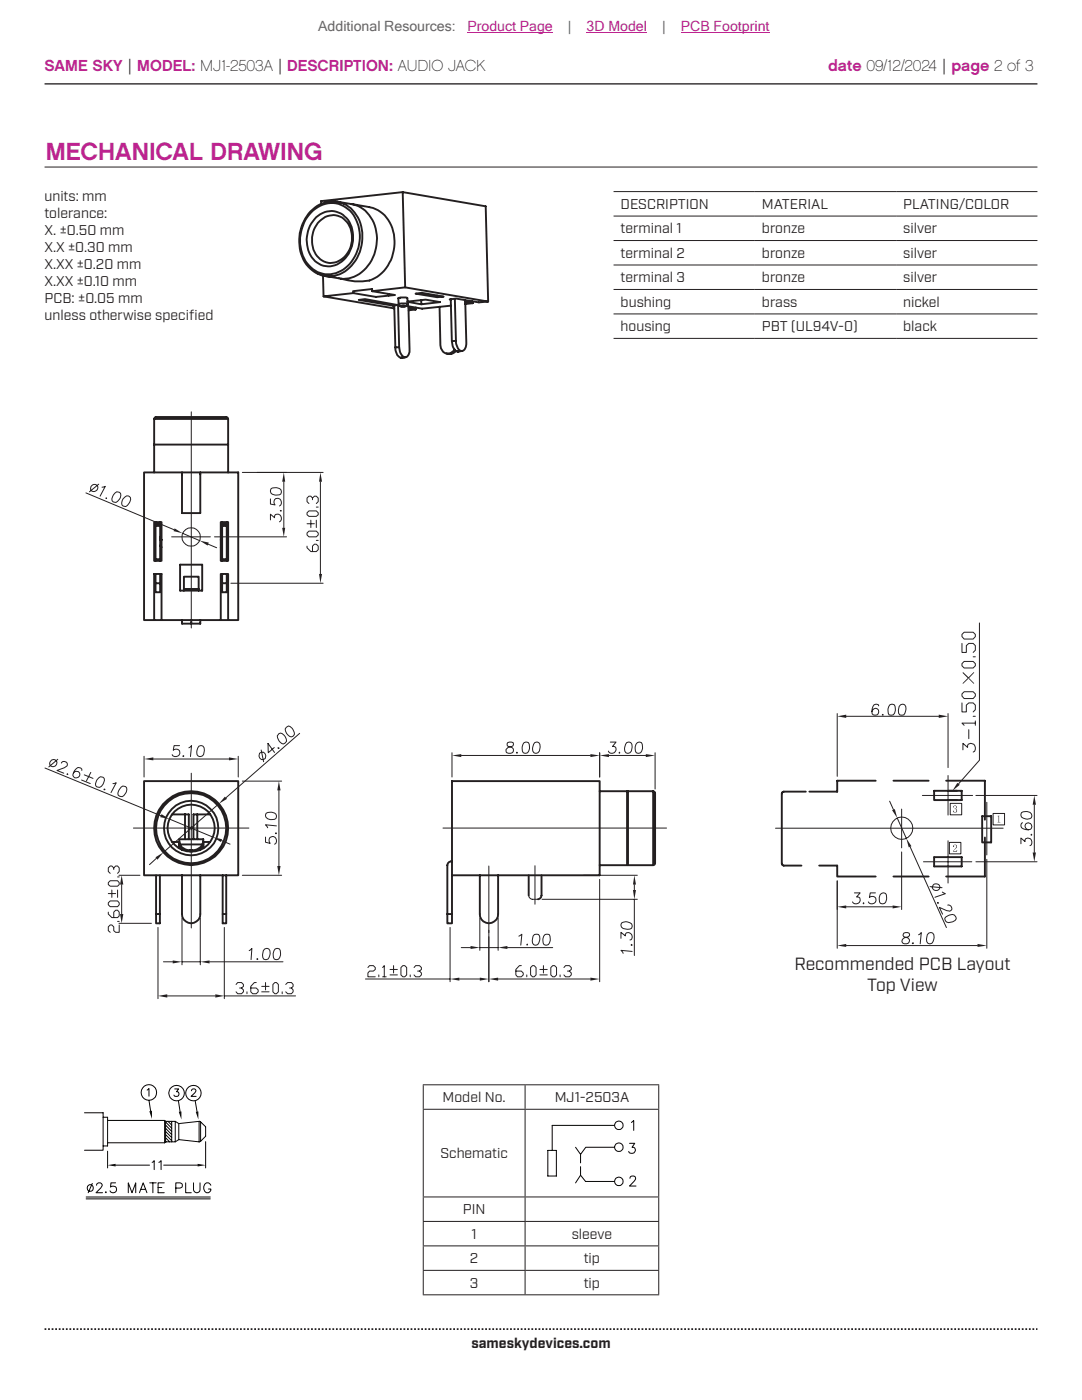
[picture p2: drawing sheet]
<svg xmlns="http://www.w3.org/2000/svg" width="216mm" height="279mm" viewBox="0 0 216 279" stroke-linecap="round" stroke-linejoin="round" font-family="sans-serif">
<path d="M8.9 16.7h198.1" fill="none" stroke="#231f20" stroke-width=".26"/>
<path d="M8.9 265.3h198.1" fill="none" stroke="#231f20" stroke-width=".35" stroke-dasharray=".4 .4 .4 .4 .4 .4" stroke-dashoffset=".7" stroke-linecap="butt"/>
<path d="M8.9 33.3h198.1M92 189.1h1.9M95.7 183.2v6.5M95.7 189.1h3.7M99.4 183.2v6.5M101.2 189.1h9.1" fill="none" stroke="#231f20" stroke-width=".2"/>
<path d="M95.7 182.4a1.82 1.82 0 0 0 1.9 1.9 1.82 1.82 0 0 0 1.8-1.9" fill="none" stroke="#231f20" stroke-width=".38"/>
<g fill="#231f20">
<path d="M93.9 188.8l1.8 .3-1.8 .3z"/>
<path d="M99.4 189.1l1.8-.3v.6z"/>
</g>
<path d="M119.7 150.2v4.9M121.5 150.8h7.4M130.7 150.2v7.3M103.5 186.8l.6-.4-.2 2.2M105.2 188.4v.2l.1-.1M106.6 186.5a.79 .79 0 0 1 1.1 .3 1.26 1.26 0 0 1-1 1.8 .9 .9 0 0 1-.4-1.2l.1-.6zM108.8 186.5a.74 .74 0 0 1 .9 .3 1.8 1.8 0 0 1-.3 1.7 .68 .68 0 0 1-1-.3 1.71 1.71 0 0 1 .4-1.7z" fill="none" stroke="#231f20" stroke-width=".2"/>
<g fill="#231f20">
<path d="M119.7 150.8l1.8-.3v.6z"/>
<path d="M128.9 150.5l1.8 .3-1.8 .3z"/>
</g>
<path d="M90.2 150.2v4.9M92 150.8h25.8M119.7 150.2v4.9M121.8 148.1h1.1l-.7 .9a.68 .68 0 0 1 .8 .7 .68 .68 0 0 1-.8 .6 .64 .64 0 0 1-.8-.4M123.6 150.1v.2l.1-.1M125 148.2a.68 .68 0 0 1 1.1 .3 2.05 2.05 0 0 1-.4 1.7 .68 .68 0 0 1-1-.3 2.16 2.16 0 0 1 .3-1.7zM127.2 148.2a.64 .64 0 0 1 1 .3 1.8 1.8 0 0 1-.4 1.7 .68 .68 0 0 1-1-.3 1.71 1.71 0 0 1 .4-1.7z" fill="none" stroke="#231f20" stroke-width=".2"/>
<g fill="#231f20">
<path d="M117.8 150.5l1.9 .3-1.9 .3z"/>
<path d="M90.2 150.8l1.8-.3v.6z"/>
</g>
<path d="M101.3 148.2a.48 .48 0 0 0 .2 .8 .86 .86 0 0 1 .9 .9 .76 .76 0 0 1-.8 .5 .76 .76 0 0 1-.6-.8 1.72 1.72 0 0 1 1.3-.7l.1-.5a.77 .77 0 0 0-1.1-.2zM103.2 150.1l-.2 .1 .2 .1 .1-.1M104.6 148.2a.68 .68 0 0 1 1 .3 1.8 1.8 0 0 1-.3 1.7 .68 .68 0 0 1-1.1-.3 1.87 1.87 0 0 1 .4-1.7zM106.7 148.2a.68 .68 0 0 1 1 .3 2.05 2.05 0 0 1-.4 1.7 .68 .68 0 0 1-1-.3 2.16 2.16 0 0 1 .4-1.7zM106.7 172.8v7.7M72.9 195.4h16.9M89.8 185.1v10.8M91.7 195.4h4M97.5 185.6v10.3" fill="none" stroke="#231f20" stroke-width=".2"/>
<path d="M105.5 174.7v4M108.1 174.7v4l-.2 .4-.6 .4" fill="none" stroke="#231f20" stroke-width=".38"/>
<g fill="#231f20">
<path d="M95.7 195.1l1.8 .3-1.8 .3z"/>
<path d="M89.8 195.4l1.9-.3v.6z"/>
</g>
<g fill="none" stroke="#231f20" stroke-width=".2">
<path d="M119.7 175.5v20.4M73.4 193.1l.3-.4h.8l.4 .4v.4l-.4 .3h-.8l-.3 .4v.7h1.5M75.6 194.6v.3M76.4 193.1l.3-.4v2.2M76.4 194.9h.7M77.8 194.6h1.5M77.8 193.5h1.5M78.5 192.7v1.5M80.4 192.7h.4l.3 .4v1.5l-.3 .3h-.4l-.4-.3v-1.5zM81.9 194.6v.3M82.6 193.1l.3-.4h.8l.4 .4v.4l-.4 .3h-.4M83.7 193.8l.4 .4v.4l-.4 .3h-.8l-.3-.3"/>
<path d="M97.5 186.9v9M99.4 195.4h18.4"/>
</g>
<g fill="#231f20">
<path d="M117.8 195.1l1.9 .3-1.9 .3z"/>
<path d="M97.5 195.4l1.9-.3v.6z"/>
</g>
<g fill="none" stroke="#231f20" stroke-width=".2">
<path d="M23.7 174.7h4.2M24.3 176.5v5.9M88.4 165.3h44.6M97.5 172.8v13.3M23.7 184.3h6.5M104 192.7h-.4l-.7 .8v1.1l.4 .3h.7l.4-.3v-.4l-.4-.4h-1.1M105.1 194.6v.3M106.3 192.7h.3l.4 .4v1.5l-.4 .3h-.3l-.4-.3v-1.5zM107.7 194.6h1.5M107.7 193.5h1.5M108.4 192.7v1.5M110.3 192.7h.4l.4 .4v1.5l-.4 .3h-.4l-.4-.3v-1.5z"/>
<path d="M111.8 194.6v.3M112.5 193.1l.3-.4h.8l.4 .4v.4l-.4 .3h-.4M113.6 193.8l.4 .4v.4l-.4 .3h-.8l-.3-.3"/>
</g>
<g fill="none" stroke="#231f20" stroke-width=".38">
<path d="M90.2 155.9h29.5v18.8h-29.5zM119.7 157.9h10.6M125.2 157.9v14.8zM125.2 157.9v14.5zM125.2 157.9h.1M130.3 157.9l.3 .1 .1 .3v14l-.1 .3-.3 .1M130.3 157.9v14.8M90.2 171.9a.8 .8 0 0 0-.9 .8v9.7M90.2 174.7v7.7M95.7 174.7v7.7M99.4 174.7v7.7M119.7 172.7h10.6"/>
<path d="M89.3 182.4h.9v1.9h-.9z"/>
</g>
<g fill="#231f20">
<path d="M24 182.4h.6l-.3 1.9z"/>
<path d="M24.3 174.7l.3 1.8h-.6z"/>
</g>
<g fill="none" stroke="#231f20" stroke-width=".2">
<path d="M48.4 155.9h7.8M55.7 157.7v15.1M21.6 178.3h1.5M22 175.8h1.5l.3 .4v.3l-.3 .4h-1.5l-.4-.4v-.3zM22.3 177.6v1.5M22.7 173.5v-.3l-.4-.4h-.3l-.4 .4v.7l.4 .4M22.7 173.2l.4-.4h.4l.3 .4v.7l-.3 .4M23.5 177.6v1.5M23.5 175h.3M48.4 174.7h7.8M21.6 180.2l.4-.4h1.5l.3 .4v.4l-.3 .3h-1.5l-.4-.3zM21.6 182v.4l.7 .7h1.2l.3-.3v-.8l-.3-.3h-.4l-.4 .3v1.1"/>
<path d="M23.5 183.9h.3M23.8 184.6v1.5h-.7l-.4-.4v-.7l-.4-.4h-.3l-.4 .4v.7l.4 .4"/>
</g>
<path d="M36.3 182.4a1.82 1.82 0 0 0 1.8 1.9 1.82 1.82 0 0 0 1.9-1.9" fill="none" stroke="#231f20" stroke-width=".38"/>
<g fill="#231f20">
<path d="M55.3 172.8h.7l-.3 1.9z"/>
<path d="M55.7 155.9l.3 1.8h-.7z"/>
</g>
<g fill="none" stroke="#231f20" stroke-width=".2">
<path d="M9 153.3l23.1 9.5M10.3 151.7a.69 .69 0 0 1 1 .4 .69 .69 0 0 1-.7 .9 .69 .69 0 0 1-.6-.9zM11.5 151.5l-1.8 1.6M12.2 152.3l.3-.3a.71 .71 0 0 1 .9 .5v.3l-.6 .4-1.4 .6 1.3 .5M13.5 154.4l-.1 .2 .1-.1M16.3 155.7l1.7 .7M16.3 153.8a.59 .59 0 0 0-.7-.6 1.7 1.7 0 0 0-1 1.8 .68 .68 0 0 0 1.1 .2 .68 .68 0 0 0 0-1.1 .68 .68 0 0 0-1.1 .2M16.8 154.6l1.8 .7M18.1 154.1l-.8 1.7M19.7 155.2a.68 .68 0 0 1 .7-.1 .68 .68 0 0 1 .4 .6 1.86 1.86 0 0 1-.9 1.4 .67 .67 0 0 1-.9-.7l.3-.7zM20.9 157.5h-.2l.3 .1M22.5 156.4l.7-.2-1 2"/>
<path d="M24.2 157.1a.68 .68 0 0 1 .7-.1 .68 .68 0 0 1 .4 .6 1.98 1.98 0 0 1-.9 1.4 .73 .73 0 0 1-.9-.7zM33.8 163.5l8.7 3.6M44.2 167.8l1.7 .7M53 167.1v1l.9 .2a.78 .78 0 0 1 .3-1.3 .78 .78 0 0 1 1 1l-.1 .3-.3 .2M53.1 162.3a1.43 1.43 0 0 1 2.1 .5l-.1 .6a1.43 1.43 0 0 1-2.1-.5zM55.1 166.2l.1 .1-.1 .1-.1-.1M55.2 164.8l-2.2-.2 .4 .6"/>
</g>
<g fill="#231f20">
<path d="M42.5 167.1l1.8 .4-.2 .5z"/>
<path d="M32.2 162.5l1.6 1-1.8-.4z"/>
</g>
<path d="M51.8 150.3a.73 .73 0 0 1 1.2 .3 .73 .73 0 0 1-.8 1 .93 .93 0 0 1-.4-1.3zM52.1 149.7l.5 2.3M54.7 149.2l-1.2 1v-1.8l1.3 1.8M55.5 149.2l.2 .2v-.2M55.7 146.4a1.14 1.14 0 0 1 1.4 1.1 .81 .81 0 0 1-.6 1 1.71 1.71 0 0 1-1.2-1.7zM57.1 145.2l.5-.3a1.71 1.71 0 0 1 1.2 1.6 .67 .67 0 0 1-1 .5 1.84 1.84 0 0 1-.9-1.5zM59.8 146.4l-14.7 12.8M31.2 171.3l-1.4 1.3M43.7 160.4l-11.1 9.7" fill="none" stroke="#231f20" stroke-width=".2"/>
<g fill="#231f20">
<path d="M31 171.1l1.6-1-1.2 1.5z"/>
<path d="M44.9 159l.4 .4-1.6 1z"/>
</g>
<path d="M31.5 185.1v14.2M33.4 198.8h9.6M44.8 185.1v14.2M44.8 198.8h14.2" fill="none" stroke="#231f20" stroke-width=".2"/>
<g fill="#231f20">
<path d="M31.5 198.8l1.9-.4v.7z"/>
<path d="M43 198.4l1.8 .4-1.8 .3z"/>
</g>
<g fill="none" stroke="#231f20" stroke-width=".2">
<path d="M32.6 191.9h1.9M36.3 183.2v9.3M36.3 191.9h3.7M40 183.2v9.3M41.8 191.9h14.7M47.1 196.5l.3-.4h.8l.4 .4v.4l-.4 .3h-.4M48.2 197.2l.4 .4v.3l-.4 .4h-.8l-.3-.4M49.3 197.9v.4M51.1 196.1h-.3l-.8 .8v1l.4 .4h.7l.4-.4v-.3l-.4-.4h-1.1M52.2 197.9h1.5M52.2 196.9h1.5M53 196.1v1.5"/>
<path d="M54.5 196.5l.3-.4h.4l.3 .4v1.4l-.3 .4h-.4l-.3-.4zM56.3 197.9v.4M57 196.5l.4-.4h.8l.3 .4v.4l-.3 .3h-.4M58.2 197.2l.3 .4v.3l-.3 .4h-.8l-.4-.4"/>
</g>
<g fill="#231f20">
<path d="M34.5 191.7l1.8 .2-1.8 .4z"/>
<path d="M40 191.9l1.8-.2v.6z"/>
</g>
<path d="M28.7 150.9v4.2M30.6 151.5h15.1M47.5 150.9v4.2M49.7 189.7l.6-.4-.2 2.2M51.4 191.3l-.2 .1 .2 .1 .1-.1M52.8 189.4a.68 .68 0 0 1 1.1 .3 1.26 1.26 0 0 1-1 1.8 .9 .9 0 0 1-.5-1.2l.1-.6zM54.9 189.4a.68 .68 0 0 1 1 .3 1.8 1.8 0 0 1-.3 1.7 .68 .68 0 0 1-1-.3 1.87 1.87 0 0 1 .3-1.7z" fill="none" stroke="#231f20" stroke-width=".2"/>
<g fill="#231f20">
<path d="M45.7 151.2l1.8 .3-1.8 .2z"/>
<path d="M28.7 151.5l1.9-.3v.5z"/>
</g>
<path d="M48.4 94.3h8.8M56.6 96.1v9.2M42.8 107.1h14.4M35.8 148.8h-1.1l-.1 .9a.78 .78 0 0 1 1.1 .1 .78 .78 0 0 1 0 1.1 .78 .78 0 0 1-1.1 0l-.2-.3M36.6 150.8l-.1 .2 .2-.1M37.7 149.2l.5-.4-.2 2.2M38.2 154.3v30.9M39.7 148.9a.68 .68 0 0 1 1 .3 1.98 1.98 0 0 1-.4 1.7 .71 .71 0 0 1-1-.3 2.05 2.05 0 0 1 .4-1.7zM26.6 165.3h23.1" fill="none" stroke="#231f20" stroke-width=".2"/>
<g fill="none" stroke="#231f20" stroke-width=".38">
<path d="M28.7 155.9h18.8v18.8h-18.8zM34.4 162.5h3.3v5M34.4 168h1.4M35.8 168.5l.2 .7 .4 .5M35.8 168l.1 .5M35.8 169.3v-1.8h4.8v1.8M35.9 168.5h4.5a2.8 2.8 0 0 1-4.5 0zM36.3 174.7v7.7M36.9 162.5v5M38 169.7v.2M38.3 169.7v.2M39.4 162.5v5"/>
<path d="M40 174.7v7.7M40.5 168.7h.1M40.6 168.5l-.3 .7-.4 .5M40.6 168l-.2 .5M40.6 168h1.3M41.9 162.5h-3.3v5M44.4 174.7v9.6h.7v-9.6M44.4 182.4h.7"/>
<circle cx="38.1" cy="165.3" r="7"/>
<circle cx="38.1" cy="165.3" r="5.4"/>
<circle cx="38.2" cy="165.3" r="7.4"/>
<circle cx="38.2" cy="165.3" r="4.7"/>
</g>
<g fill="#231f20">
<path d="M56.6 94.3l.3 1.8h-.6z"/>
<path d="M56.3 105.3h.6l-.3 1.8z"/>
</g>
<path d="M38.2 82.2v43.1M51.3 94.3h13.2M54 99.6v1l.9 .2a.78 .78 0 0 1 0-1.1 .78 .78 0 0 1 1.1 0 .78 .78 0 0 1 0 1.1l-.2 .2M54.1 97.6a1.43 1.43 0 0 1 2 .4l-.1 .6a1.43 1.43 0 0 1-2-.5zM63.9 96.1v18.4M34.2 107.1h7.8M46.1 116.4h18.4M54 103.8v-1.2l.8 .7a.68 .68 0 0 1 .7-.7 .68 .68 0 0 1 .6 .7 .69 .69 0 0 1-.3 .8M56 101.9l.1 .1-.2-.1" fill="none" stroke="#231f20" stroke-width=".2"/>
<g fill="none" stroke="#231f20" stroke-width=".38">
<path d="M30.8 83.6l.1-.3 .2-.1h14l.3 .1 .1 .3M30.8 83.6h14.7M30.8 88.7h14.7M30.8 83.6v10.7M36.3 94.3v8.1h3.7v-8.1M45.5 83.6v10.7M30.8 104.2h1.4v7.7h-1.4zM31 116.4h1v1.8h-1zM31 114.5h-.2v9.3h-2.1v-29.5h18.8v29.5h-2v-9.3h-.3M31 104.6h1v.4M31 105h1v6.6M31 111.6h1v.3"/>
<path d="M31 114.5h1v1.9M31 104.2v7.7M31 114.5v1.9M32 107.1l.2 .6h-.2M32 114.5h.2v9.3M32 108.9l.2 .3M32 104.2v.4M35.9 112.7h4.4v5.2h-4.4zM36.7 115.1h2.9v2.4h-2.9zM36.7 117.5v.4M39.6 117.5v.4M44.1 104.2h1.4v7.7h-1.4z"/>
<path d="M44.3 107.1l-.2 .6h.2M44.3 104.6h.9v.4M44.3 105h.9v6.6M44.3 114.5h.9v1.9M44.3 114.5v3.7h.9v-1.8h-.9M44.3 114.5h-.2v9.3M44.3 108.9l-.2 .3M44.3 104.2v7.7M44.3 111.6h.9M45.2 104.2v.4M45.2 111.6v.3M30.8 123.8h5.5"/>
<path d="M36.3 123.8h3.7v.7h-3.7zM38.2 123.8v.7M40 123.8h5.5"/>
</g>
<g fill="#231f20">
<path d="M63.7 114.5h.6l-.4 1.9z"/>
<path d="M63.9 94.3l.4 1.8h-.6z"/>
</g>
<g fill="none" stroke="#231f20" stroke-width=".2">
<path d="M62.4 99.7v-.3l-.4-.4h-.4l-.3 .4v.7l.3 .4M62.4 99.4l.3-.4h.4l.4 .4v.7l-.4 .4M61.3 106.4l.3-.4h1.5l.4 .4v.4l-.4 .3h-1.5l-.3-.3zM61.3 102.3l.3-.3h1.5l.4 .3v.4l-.4 .4h-1.5l-.3-.4zM61.3 109v.3l.7 .8h1.1l.4-.4v-.7l-.4-.4h-.4l-.3 .4v1.1M61.3 104.5h1.4M62 103.8v1.5M63.1 107.8h.4M63.1 103.8v1.5M63.1 101.2h.4M167.1 175.8v13.5M196.9 171.5v17.8"/>
<path d="M168.9 188.7h26.2"/>
</g>
<g fill="none" stroke="#231f20" stroke-width=".38">
<path d="M80.4 38.3l-16.3 1.8v.6M62.1 42.4a5.3 5.3 0 0 1 9.2 2.1 7.8 7.8 0 0 1-4.3 10 5.5 5.5 0 0 1-6.9-4.6 8.4 8.4 0 0 1 2-7.5zM63.1 43.4a4.3 4.3 0 0 1 4.6-.9 4.3 4.3 0 0 1 2.7 3.8 5.8 5.8 0 0 1-4.5 6.9 4.5 4.5 0 0 1-4.7-4.8 6.4 6.4 0 0 1 1.9-5zM63.7 44.2a3.6 3.6 0 0 1 3.8-1.1 3.6 3.6 0 0 1 2.6 3 4.9 4.9 0 0 1-4.2 6.4 4.2 4.2 0 0 1-3.6-4.1 5.2 5.2 0 0 1 1.4-4.2zM64.5 55l.1 4.1M65.9 40.2a7.4 7.4 0 0 0-6.1 6.9 7 7 0 0 0 4.2 7.8 6.3 6.3 0 0 0 7.5-4 7.9 7.9 0 0 0-2.4-10l-.5-.3a5.7 5.7 0 0 0-2.7-.4M67.3 40.2l2.9 .5M70.2 40.7l3.5 .6a6.6 6.6 0 0 1 5 6.8 7.9 7.9 0 0 1-5 7.9 11.7 11.7 0 0 1-5.7-.4M70.2 40.7a6.7 6.7 0 0 1 5 7.5 7.8 7.8 0 0 1-5.6 7.4h-1.6l-3.2-.5M70.5 58.5l4.5 .8 3.8-.4-4.5-.8 6.5-.7 16.6 2.8M70.5 58.5l-5.9 .6 14.1 2.4M74.3 58.1v-.4l-3.9 .4 .1 .4"/>
<path d="M77.6 58.7v.3M80.8 57.4l-.4-19.1 16.5 2.9 .5 19-1.8 .1-4.6-.7-1.3 .1 .2 .1M82.9 58.6l1.3-.2 4.3 .8-1.3 .1zM84.1 59.9v.8M87.2 59v.3M89.9 59.7l.3 8.4M90.8 59.6l.2 8.4-.8 .1M92.8 59.9l.2 8.5a1.41 1.41 0 0 1-.9 1.6 1.86 1.86 0 0 1-1.1-2M78.4 61l-6.8-1.1 1.2-.2 6.6 1.2 .2 8.4h-.7M78.4 61h.3M78.7 60.9l.2 8.4M78.9 69.3a2.16 2.16 0 0 0 1.1 2.1"/>
<path d="M79.5 60.8l-1.1 .2M79.9 61.1h1.1zM80.7 71.3l-.7 .1M80.9 71.3l-.9 .1M81.3 60.7l-.1-1.3h-1.2l-.5 .1v1.2M81.3 60.7l-.2 .4-.3 .1-1-.1-.3-.4M81.3 60.7l-1.3-.1-.5 .1M81.3 60.2l3.6-.4 2.9 .5-3.7 .4-2.8-.5M81.5 61.2l.2 8.4a1.28 1.28 0 0 1-1 1.7 2.06 2.06 0 0 1-1.1-2M81.6 61.5l1.4 .3-1.4 .1M83 61.4v.4M87.7 61.2l.2 7.7a1.5 1.5 0 0 0 .9 1.5 1.5 1.5 0 0 0 1.7-.4l.2-.2"/>
<path d="M89.1 70.5l.8 .1M89.5 70.6h.4M90 61l-5.8 .6-3.1-.5M90.2 68.1a2.16 2.16 0 0 0 1.1 2.1M91 70l-.6 .5-.5 .1M92.1 70l-.8 .2M92.2 70l-.9 .2M92.8 60.2l1.5 .3M94.2 60.1l.1 .4M94.3 60.5l-1.5 .2"/>
</g>
<g fill="#231f20">
<path d="M167.1 188.7l1.8-.3v.6z"/>
<path d="M195.1 188.4l1.8 .3-1.8 .3z"/>
</g>
<path d="M192.4 138.1h1.8l.4 .4v.4l-.4 .5h-1.8l-.5-.5v-.4zM191.9 140.3v1.8h.9v-1.4l.5-.4h.9l.4 .4v.9l-.4 .5M193.3 145.6v1.8M194.2 143h.4M194.6 144.3h-2.7l.5 .5M194.6 143.9v.9M180.3 186.2a.43 .43 0 0 0-.1 .5 .43 .43 0 0 0 .3 .3 .76 .76 0 0 1 .8 .3 .76 .76 0 0 1 0 .8 .83 .83 0 0 1-1.3-.2 1 1 0 0 1 1.1-.9l.4-.3v-.3a.77 .77 0 0 0-1.2-.2zM182.2 188.1l-.2 .1 .1 .2 .2-.2M183.3 186.6l.5-.5-.2 2.3M185.3 186.2a.68 .68 0 0 1 1 .4 1.26 1.26 0 0 1-.9 1.8 .9 .9 0 0 1-.5-1.3l.1-.5z" fill="none" stroke="#231f20" stroke-width=".2"/>
<g fill="#231f20">
<path d="M193.4 135.3l1 1.1-.1 .1-1-1.1z"/>
<path d="M193.1 135.3l.2 .1-1.1 1.1-.1-.1z"/>
<path d="M192.2 134.1l1.1 1.1 1-1.1 .1 .1-1.1 1.2-1.2-1.1z" fill-rule="evenodd"/>
</g>
<path d="M191.9 128.4v1.8h.9v-1.4l.5-.4h.9l.4 .4v1l-.4 .4M192.4 132h1.8l.4 .4v.5l-.4 .4h-1.8l-.5-.4v-.5zM192.4 126.2h1.8l.4 .4v.4l-.4 .5h-1.8l-.5-.5v-.4zM194.2 131.1h.4" fill="none" stroke="#231f20" stroke-width=".2"/>
<path d="M191 156.2l.5 .4-1.5 1.2z" fill="#231f20"/>
<path d="M195.4 124.3v27.4l-4.1 4.7M167.1 142.4v12.5M168.9 143h18.4M189.2 142.4v10.8" fill="none" stroke="#231f20" stroke-width=".2"/>
<g fill="#231f20">
<path d="M167.1 143l1.8-.4v.7z"/>
<path d="M187.3 142.6l1.9 .4-1.9 .3z"/>
</g>
<path d="M175.3 140.9a.6 .6 0 0 0-.9-.2 2.17 2.17 0 0 0-.4 1.8 .7 .7 0 0 0 1 .2 .7 .7 0 0 0 .3-.9 .7 .7 0 0 0-.9-.3l-.4 .5M176.2 142.6l-.2 .1h.3M177.6 140.7a.68 .68 0 0 1 1 .3 1.71 1.71 0 0 1-.4 1.7 .74 .74 0 0 1-1-.4 1.8 1.8 0 0 1 .4-1.6zM179.7 140.7a.68 .68 0 0 1 1 .3 2.16 2.16 0 0 1-.4 1.7 .79 .79 0 0 1-1-.4 2.05 2.05 0 0 1 .4-1.6zM167.1 175.8v5.7M179.9 170v11.5M168.9 181h9.2" fill="none" stroke="#231f20" stroke-width=".2"/>
<g fill="#231f20">
<path d="M167.1 181l1.8-.3v.6z"/>
<path d="M178.1 180.7l1.8 .3-1.8 .3z"/>
</g>
<g fill="none" stroke="#231f20" stroke-width=".2">
<path d="M184.1 158.7h10M189.2 154.8v7.9M194.7 158.7h12.2M154.7 165.3h45.5M170.5 178.2h1.1l-.7 .8a.68 .68 0 0 1 .7 .7 .68 .68 0 0 1-.7 .7 .69 .69 0 0 1-.8-.4M174.7 178.2h-1.1l-.1 .9a.78 .78 0 0 1 1.1 0 .78 .78 0 0 1 0 1.1 .78 .78 0 0 1-1.1 .1l-.2-.3M175.6 178.6a.7 .7 0 0 1 1.3 0 1.8 1.8 0 0 1-.4 1.7 .71 .71 0 0 1-1-.3l-.1-.9zM179.9 161.5v7.7M184.3 172h9.6M189.2 167.8v8.4M194.7 172h12.2M196.9 160.1v10.5"/>
<path d="M206.4 160.6v9.5M172.3 180.2v.2l.1-.1"/>
</g>
<path d="M160.8 158h-4.4l-.3 .1-.1 .3v14l.1 .2 .3 .1h3.5M174.7 155.8h-7.6v2.2h-5.6M178.3 155.8h7M186.4 157.8h5.5v1.9h-5.5zM188.8 155.8h7.7v7.8M163.5 172.7h3.6v2.2h7.6M178.3 174.9h7M186.4 171.1h5.5v1.8h-5.5zM196 162.9h1.8v5.2h-1.8zM196.5 167.1v7.8h-7.7" fill="none" stroke="#231f20" stroke-width=".38"/>
<g fill="#231f20">
<path d="M206.1 170.1h.6l-.3 1.9z"/>
<path d="M206.4 158.7l.3 1.9h-.6z"/>
</g>
<path d="M189.4 168.1h2.3v2.3h-2.3zM203.7 168.4v-1.2l.8 .8a.68 .68 0 0 1 .7-.8 .68 .68 0 0 1 .7 .8l-.1 .6-.3 .2M203.8 162.2a1.39 1.39 0 0 1 2.1 .5l-.1 .5a1.43 1.43 0 0 1-2.1-.5zM204 164.2a.67 .67 0 0 0-.2 1 1.68 1.68 0 0 0 2 .1 .71 .71 0 0 0-.3-1 .71 .71 0 0 0-1 .4 .71 .71 0 0 0 .7 .9M205.8 166.5l.1 .1-.1 .1-.1-.1" fill="none" stroke="#231f20" stroke-width=".2"/>
<path d="M31.1 174.7v9.6h.8v-9.6M31.1 182.4h.8" fill="none" stroke="#231f20" stroke-width=".38"/>
<g fill="#231f20">
<path d="M190.2 161.8h.2v.3h.4h-.5z" fill-rule="evenodd"/>
<path d="M190.4 160.8h.2a.33 .33 0 0 1 .3 .2 .33 .33 0 0 1-.2 .4l.3 .2v.4l-.5 .1h.2l.2-.2-.2-.4h-.2l.3-.2v-.3l-.2-.2z" fill-rule="evenodd"/>
</g>
<path d="M190.4 160.8h.1zM190.3 160.9l-.1 .2h.2v-.3z" fill="#231f20"/>
<path d="M198.2 162.3h2.2v2.3h-2.2z" fill="none" stroke="#231f20" stroke-width=".2"/>
<g fill="#231f20">
<path d="M199 162.8l.4-.1v1.3l.2 .1h-.6l.2-.1v-1.1z" fill-rule="evenodd"/>
<path d="M190.3 168.7l.3-.1a.22 .22 0 0 0-.3 .1 .22 .22 0 0 0 .1 .3h-.2z" fill-rule="evenodd"/>
<path d="M190.4 168.6h.1a.36 .36 0 0 1 .4 .1 .36 .36 0 0 1-.1 .5l-.6 .7 .3-.5a.5 .5 0 0 0 .1-.8z" fill-rule="evenodd"/>
</g>
<path d="M190.2 169.9h.6l.2-.3-.1 .4h-.7z" fill="#231f20"/>
<g fill="none" stroke="#231f20" stroke-width=".2">
<path d="M17.1 98.4l17.6 7.3M19.7 96.6l-1.8 1.6M20.4 97.2l.6-.1-1 1.9M21.2 99.3l-.1 .1 .2 .1M23 98.4a.67 .67 0 0 1 .7-.2 .67 .67 0 0 1 .4 .7 1.24 1.24 0 0 1-1.5 1.3 .98 .98 0 0 1 0-1.5zM24.6 99.6l.3-.4a.67 .67 0 0 1 1.1 .1 1.79 1.79 0 0 1-.9 1.8 .67 .67 0 0 1-.8-.7zM36.4 106.4l3.5 1.5M41.5 108.6l1.7 .7M189.6 160.3h2.3v2.3h-2.3z"/>
<circle cx="18.8" cy="97.4" r=".72"/>
<circle cx="38.1" cy="107.1" r="1.84"/>
</g>
<g fill="#231f20">
<path d="M39.9 107.9l1.8 .4-.3 .6z"/>
<path d="M34.8 105.4l1.6 1-1.8-.4z"/>
</g>
<path d="M105.5 178.7l.4 .7 1.4 .1M108.2 179.5h19M116.4 174.7h10.8M126.6 176.5v1.1M126.6 179.5v11.2" fill="none" stroke="#231f20" stroke-width=".2"/>
<g fill="#231f20">
<path d="M126.6 174.7l.3 1.8h-.6z"/>
<path d="M126.3 177.6h.6l-.3 1.9z"/>
</g>
<g fill="none" stroke="#231f20" stroke-width=".2">
<path d="M177.5 159.9l.8 1.7M179 163.3l1.8 4M181.6 169l7.2 16.1M185.6 176.9l2.4 .3M188 178l.6 .4-2 .7M123.9 187.3v-1.2l.9 .7a.54 .54 0 0 1 .7-.7 .78 .78 0 0 1 .6 .7 .78 .78 0 0 1-.4 .8M124 184.2a1.63 1.63 0 0 1 2 .2 .68 .68 0 0 1-.3 1 2.16 2.16 0 0 1-1.7-.4l-.1-.3zM126 188.5l.1 .1h-.2M126.1 189.9l-2.2-.2 .4 .6M187.3 180.2h-.3l.2 .1M188.7 183a1.93 1.93 0 0 1 1.7-.4 .71 .71 0 0 1 .2 1.1 2.18 2.18 0 0 1-1.7 .3 .66 .66 0 0 1-.2-1zM189.1 180.6h.1a.72 .72 0 0 1 .7 1 .69 .69 0 0 1-1 .1l-1.5-.6 .7 1.3"/>
<circle cx="179.9" cy="165.3" r="2.22"/>
<circle cx="186.8" cy="177" r=".72"/>
</g>
<g fill="#231f20">
<path d="M178 161.7l.5-.2 .5 1.8z"/>
<path d="M180.8 167.3l1.1 1.6-.6 .2z"/>
</g>
<g fill="none" stroke="#231f20" stroke-width=".2">
<path d="M192.1 149.7v-1.4l1 .9a.78 .78 0 0 1 .7-.9 .78 .78 0 0 1 .8 .9l-.1 .7-.3 .2M84.4 216.5h47.1M84.5 216.6v4.7M104.8 216.6v4.7M131.4 216.6v4.7M84.4 221.4h47.1M84.4 238.9h47.1M84.5 221.5v17.3M84.5 239v4.7M104.8 221.5v17.3M104.8 239v4.7M131.4 221.5v17.3"/>
<path d="M131.4 239v4.7M84.4 243.8h47.1M84.4 248.6h47.1M84.4 253.5h47.1M84.4 258.4h47.1M84.5 243.8v4.8M84.5 248.7v4.7M84.5 253.6v4.7M104.8 243.8v4.8M104.8 248.7v4.7M104.8 253.6v4.7M131.4 243.8v4.8"/>
<path d="M131.4 248.7v4.7M131.4 253.6v4.7"/>
</g>
<g fill="none" stroke="#040503" stroke-width=".2">
<path d="M16.9 222.1h3.7v7.5h-3.7M17.2 238.9h24.8M17.2 239.3h24.8M18.4 236.2l-.8 1.8M19.3 236.5v-.3a.63 .63 0 0 1 .9 0 .4 .4 0 0 1 .1 .6l-1.1 1.2h1.3M20.6 223h.9v5.7h-.9M21.1 237.8l-.1 .1 .1 .1 .1-.1M21.5 229.7v3.4M21.5 228.1h11.3M21.5 223.6h11.3M23.1 236.1h-1v.8a.69 .69 0 0 1 1 0 .69 .69 0 0 1-.2 1.1 .69 .69 0 0 1-.9-.3M23.1 232.5h6.7"/>
<path d="M25.6 238v-1.9l.7 1.9 .8-1.9v1.9M27.8 238l.8-1.9 .7 1.9M28.1 237.4h.9M29.9 236.1h1.3M30.5 236.1v1.9M31.5 237h.8M32.7 232.5h6.7M32.8 236.1h-1.3v1.9h1.3M32.8 223.6v4.5M32.8 223.6l.2 .2M33 223.8h2l.7 .4M33 223.8v4.1"/>
<path d="M33 227.9l-.2 .2M33 227.7l.2 .2M33 227.1l.9 .8M33 226.4l1.3 1.3M33 225.8l1.3 1.2M33 225.2l1.3 1.2M33 224.5l1.3 1.3M33 223.9l1.3 1.3M33.5 223.8l.8 .7M34.2 223.8l.1 .1M34.3 223.8v4.1M35 223.8v4.1"/>
<path d="M35.1 237.1l1.1-.1a.52 .52 0 0 0 .2-.6 .52 .52 0 0 0-.5-.3h-.8v1.9M35.7 227.4l-.7 .5h-2M35.7 224.2v3.2M35.7 227.4l4 .5M37.1 236.1v1.9h1.1M38.6 236.1v1.4a.66 .66 0 0 0 .7 .5 .66 .66 0 0 0 .6-.5v-1.4M39.7 223.8l.3 .1 1 1v1.9l-1 1M39.7 223.8v4.1M39.7 223.8l-4 .4M40 227.8l-.3 .1M40 223.9v3.9M41 227.8v5.3"/>
<path d="M42.1 236.5a.72 .72 0 0 0-.8-.4 .72 .72 0 0 0-.6 .7v.5a.71 .71 0 0 0 .7 .8 .71 .71 0 0 0 .7-.8h-.5M109.3 229.6h1.7v5.1h-1.7zM114.8 229l1 1.4 1.1-1.4h5.7M115.8 230.4v1.7M115.8 232.8v1.7M122.6 235.8h-5.8l-1-1.3-1 1.6M122.6 224.6h-12.4v5M125.6 228.2h1.1l-.6 .8a.63 .63 0 0 1 .7 .7 .63 .63 0 0 1-.9 .5l-.3-.1-.1-.3M125.7 235.2l.1-.3a.69 .69 0 0 1 .9 0 .65 .65 0 0 1-.2 .8l-.9 1h1.3M126 224l.4-.4v2"/>
<circle cx="18" cy="237.1" r=".66"/>
<circle cx="123.5" cy="235.8" r=".85"/>
<circle cx="123.5" cy="224.6" r=".85"/>
<circle cx="123.5" cy="229" r=".85"/>
</g>
<g fill="#040503">
<path d="M21.5 232.5l1.6-.2v.5z"/>
<path d="M39.4 232.3l1.6 .2-1.6 .3z"/>
</g>
<path d="M30.4 232l.4-.4v1.8M31.7 232l.4-.4v1.8" fill="none" stroke="#040503" stroke-width=".2"/>
<path d="M39.1 221.9l.5-.1v1.6z" fill="#040503"/>
<path d="M38.9 219.7l.4 2.2" fill="none" stroke="#040503" stroke-width=".2"/>
<path d="M29.8 221.8l.5-.1v1.6z" fill="#040503"/>
<g fill="none" stroke="#040503" stroke-width=".2">
<path d="M29.4 217.5l.3-.3v1.6M29.7 219.6l.4 2.1M38.2 217.7l.3-.4h.3l.3 .3-.2 .5-.8 .7h1"/>
<circle cx="29.7" cy="218" r="1.55"/>
<circle cx="35.2" cy="218.2" r="1.55"/>
<circle cx="38.6" cy="218.2" r="1.54"/>
</g>
<path d="M35.7 221.9l.5-.1v1.6z" fill="#040503"/>
<path d="M34.9 217.3h.7l-.4 .6a.51 .51 0 0 1 .4 .8 .51 .51 0 0 1-.9-.2M35.6 219.7l.3 2.2" fill="none" stroke="#040503" stroke-width=".2"/>
<path d="M122.4 38.2h84.6M122.4 43.1h84.6M122.4 48h84.6M122.4 52.9h84.6M122.4 57.8h84.6M122.4 62.7h84.6M122.4 67.5h84.6" fill="none" stroke="#231f20" stroke-width=".2"/>
<path d="M93.3 6.5h17M117.1 6.5h12M135.8 6.5h17.8" fill="none" stroke="#bd238f" stroke-width=".2"/>
<text font-size="4.9" fill="#bd238f" x="9.1" y="31.9">MECHANICAL DRAWING</text>
<g font-size="3.5" fill="#231f20">
<text x="158.5" y="193.6">Recommended PCB Layout</text>
<text x="173.1" y="197.8">Top View</text>
</g>
<g font-size="3.2" fill="#bd238f">
<text x="8.9" y="14.3">SAME SKY | MODEL: MJ1-2503A | DESCRIPTION: AUDIO JACK</text>
<text x="165.2" y="14.3">date 09/12/2024 | page 2 of 3</text>
</g>
<g font-size="2.8" fill="#63676b">
<text x="63.5" y="6.1">Additional Resources:</text>
<text x="113.3" y="6.1">|</text>
<text x="132.1" y="6.1">|</text>
</g>
<g font-size="2.8" fill="#bd238f">
<text x="93.3" y="6.1">Product Page</text>
<text x="117.1" y="6.1">3D Model</text>
<text x="135.8" y="6.1">PCB Footprint</text>
</g>
<g font-size="2.8" fill="#231f20">
<text x="8.9" y="40.2">units: mm</text>
<text x="123.8" y="41.7">DESCRIPTION</text>
<text x="152" y="41.7">MATERIAL</text>
<text x="180.2" y="41.7">PLATING/COLOR</text>
<text x="8.9" y="43.6">tolerance:</text>
<text x="8.9" y="47">X. ±0.50 mm</text>
<text x="123.8" y="46.6">terminal 1</text>
<text x="152" y="46.6">bronze</text>
<text x="180.2" y="46.6">silver</text>
<text x="8.9" y="50.4">X.X ±0.30 mm</text>
<text x="8.9" y="53.8">X.XX ±0.20 mm</text>
<text x="123.8" y="51.5">terminal 2</text>
<text x="152" y="51.5">bronze</text>
<text x="180.2" y="51.5">silver</text>
<text x="8.9" y="57.1">X.XX ±0.10 mm</text>
<text x="123.8" y="56.4">terminal 3</text>
<text x="152" y="56.4">bronze</text>
<text x="180.2" y="56.4">silver</text>
<text x="8.9" y="60.5">PCB: ±0.05 mm</text>
<text x="8.9" y="63.9">unless otherwise specif</text>
<text x="37.7" y="63.9">ied</text>
<text x="123.8" y="61.2">bushing</text>
<text x="152" y="61.2">brass</text>
<text x="180.2" y="61.2">nickel</text>
<text x="123.8" y="66.1">housing</text>
<text x="152" y="66.1">PBT (UL94V-0)</text>
<text x="180.2" y="66.1">black</text>
<text x="88.3" y="220">Model No.</text>
<text x="110.7" y="220">MJ1-2503A</text>
<text x="87.9" y="231.2">Schematic</text>
<text x="92.4" y="242.4">PIN</text>
<text x="94.1" y="247.2">1</text>
<text x="114.1" y="247.2">sleeve</text>
<text x="93.8" y="257">3</text>
<text x="93.8" y="252.1">2</text>
<text x="116.5" y="252.1">tip</text>
<text x="116.5" y="257">tip</text>
<text x="94.1" y="269">sameskydevices.com</text>
</g>
</svg>
